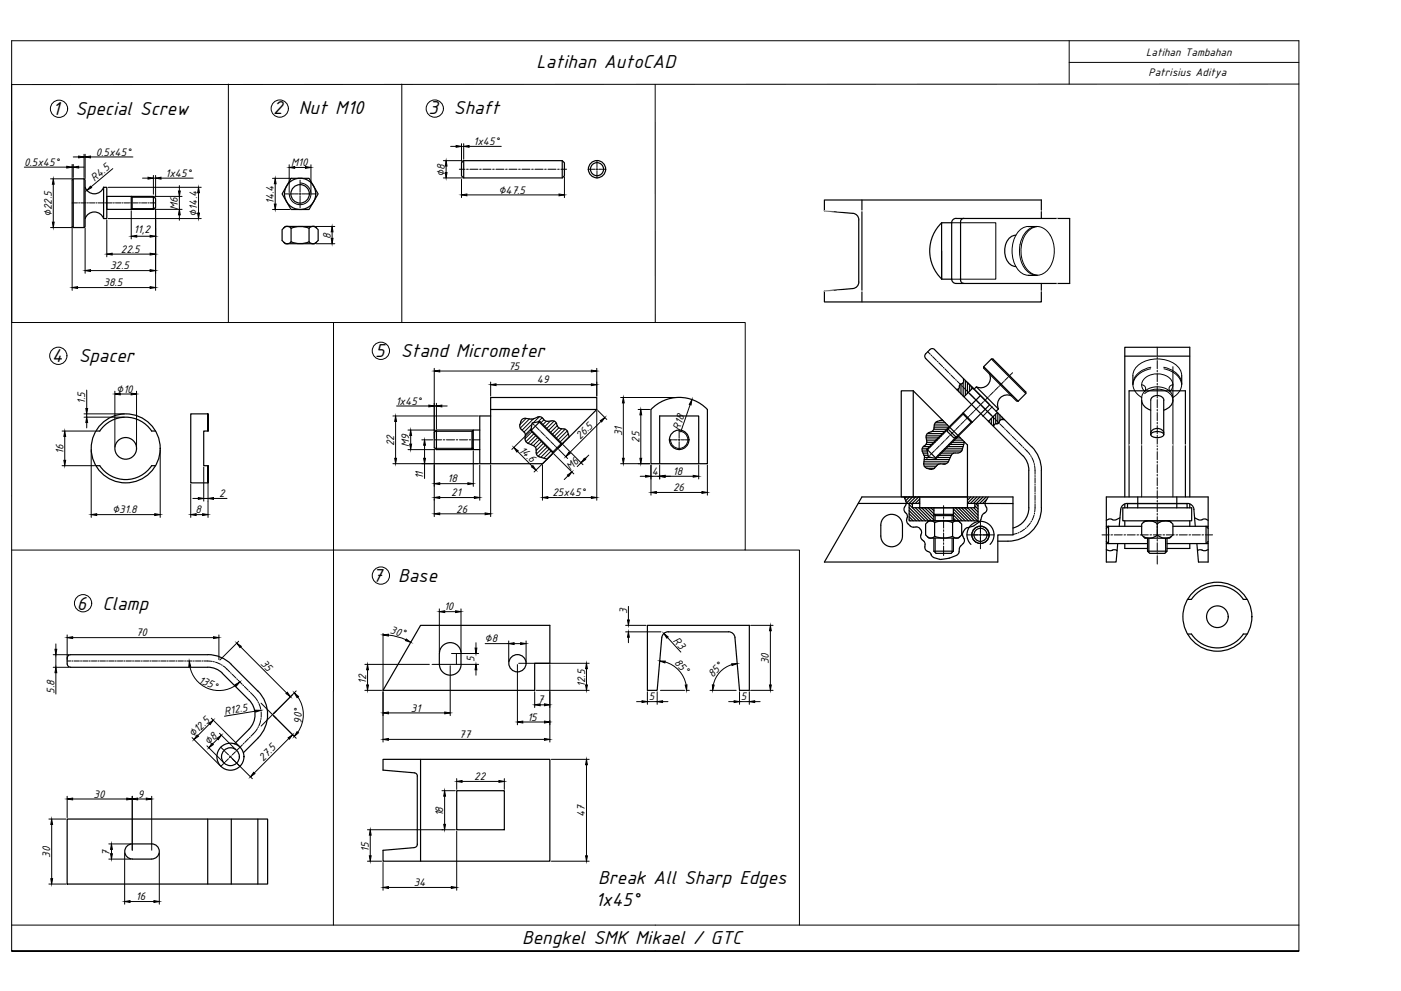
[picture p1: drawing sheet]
<svg xmlns="http://www.w3.org/2000/svg" width="594mm" height="420mm" viewBox="0 0 594 420" stroke-linecap="round" stroke-linejoin="round" font-family="sans-serif">
<!-- layer: 0 -->
<path d="M453.4 17.3v18.3M4.9 35.6l.1 101.1h272.9M96.8 35.6v101.1M170.4 35.6v101.1M277.8 35.8l.1 100.9M453.4 26.5h97.4M550.8 35.6l-545.9 .3M277.9 136.7h38.1v96.5h-174.6v-96.5v255.5M4.9 233.2h136.5M316 233.2h23v159M4.9 392.2h545.9M4.9 403.2h273h-273v-385.9h545.9v385.9h-272.9h272.9" fill="none" stroke="#000" stroke-width=".42"/>
<!-- layer: Centre -->
<g fill="none" stroke="#000" stroke-width=".42">
<path d="M127.2 76.4v1.1M127.2 77.8v.2M127.2 78.2v1.4M127.2 79.8v.3M194.8 71.8h2.4M197.9 71.8h.7M199.2 71.8h3.5M203.4 71.8h.7M204.8 71.8h3.4M208.9 71.8h.7M210.3 71.8h3.4M214.4 71.8h.7"/>
<path d="M215.8 71.8h3.4M219.9 71.8h.7M221.3 71.8h3.4M225.5 71.8h.6M226.8 71.8h3.5M231 71.8h.6M232.4 71.8h3.4M236.5 71.8h.6M237.9 71.8h2.4M249.3 71.8h1.2M250.8 71.8h.2M251.2 71.8h1.2"/>
<path d="M252.8 71.8h.7M253.1 68v1.2M253.1 69.4v.2M253.1 69.9v1.1M253.1 71.4v.7M253.1 72.5v1.2M253.1 73.9v.2M253.1 74.4v1.2M253.9 71.8h1.1M255.3 71.8h.2M255.7 71.8h1.2M30.6 86h2.3"/>
<path d="M33.3 86h.5M34.3 86h2.3M37 86h.5M38 86h2.2M40.7 86h.4M41.6 86h2.3M44.4 86h.4M45.3 86h2.3M48 86h.5M49 86h2.3M51.7 86h.5M52.6 86h2.3"/>
<path d="M55.4 86h.5M56.3 86h2.3M59.1 86h.4M60 86h2.3M62.8 86h.4M63.7 86h2.3M120.5 82.2h1.6M122.3 82.2h.3M122.8 82.2h1.4M124.4 82.2h.2M124.9 82.2h1.6M126.9 82.2h.7"/>
<path d="M127.2 80.3v1.1M127.2 81.8v.8M127.2 83v1.2M127.2 84.4v.2M127.2 84.8v1.4M127.2 86.4v.3M127.2 86.9v1.2M128 82.2h1.6M129.9 82.2h.2M130.3 82.2h1.4M131.9 82.2h.3M132.4 82.2h1.6"/>
<path d="M393.4 149.1l1.1 1.1M394.8 150.5l.3 .4M395.5 151.2l1.6 1.6M397.4 153.2l.3 .3M398 153.8l1.7 1.6M400 155.7l.3 .4M400.7 156.4l1.6 1.6M402.6 158.3l.3 .4M403.3 159l1.6 1.6M427.4 160l-1.3 1.2M427.9 159.4l-.2 .3M429.4 158l-1.2 1.2"/>
<path d="M490.7 147.2v3.6M490.7 151.5v.7M490.7 152.9v3.4M490.7 157v.7M490.7 158.4v3.4M225.7 179.3l.8 .9M405.2 161l.3 .2M405.9 161.6l1.6 1.6M407.8 163.5l.3 .4M408.5 164.2l1.6 1.6M408.7 178.7l-1.3 1.3M409.2 178.1l-.2 .3"/>
<path d="M410.4 166.2l.3 .3M410.8 176.6l-1.3 1.3M411 166.8l1.7 1.6M411.3 176.1l-.3 .2M412.9 174.5l-1.3 1.3M413 168.7l.3 .4M413.4 174l-.3 .2M413.7 169.4l1.6 1.6M414.9 172.4l-1.3 1.3M415.4 171.9l-.2 .3M415.6 171.3l.3 .4M416.2 172l1.7 1.6"/>
<path d="M417 170.3l-1.3 1.4M417.2 176l-.5 .5M417.5 175.7l-.1 .2M417.6 169.8l-.3 .3M418.2 173.9l.3 .3M418.5 174.7l-.8 .9M418.8 174.4l-.1 .2M418.9 174.6l1.6 1.6M419.1 168.3l-1.3 1.3M419.6 167.8l-.2 .2M419.8 173.4l-.8 .8M420.1 173.1l-.1 .2"/>
<path d="M420.8 172.5l-.5 .4M420.8 176.5l.3 .4M421.2 166.2l-1.3 1.3M421.5 177.2l1.6 1.6M421.7 165.7l-.2 .2M423.3 164.1l-1.3 1.3M423.4 179.2l.3 .3M423.8 163.6l-.3 .3M424 179.8l1.7 1.6M425.4 162.1l-1.4 1.2M425.9 161.5l-.3 .3M490.7 162.5v.7"/>
<path d="M490.7 163.9v3.4M490.7 168.1v.6M490.7 169.4v3.5M490.7 173.6v.6M490.7 174.9v3.5M490.7 179.1v.6M184.1 186.5h3.2M187.9 186.5h.7M189.3 186.5h3.5M193.4 186.5h.7M194.8 186.5h3.5M199 186.5h.7"/>
<path d="M200.3 186.5h3.1M226.8 180.5l.3 .2M227.3 181l1.3 1.3M228.9 182.5l.2 .3M229.4 183l1.3 1.4M231 184.6l.2 .3M231.5 185.2l1.3 1.2M233 186.7l.3 .3M233.5 187.2l1.4 1.3M235.1 188.8l.3 .3M235.6 189.3l.9 .9M283.7 186.5h1.4"/>
<path d="M285.4 186.5h.2M285.8 186.5h1.4M287.6 186.5h.8M288 182.2v1.4M288 183.8v.3M288 184.3v1.3M288 186.1v.8M288 187.3v1.4M288 188.9v.2M288 189.4v1.3M288.8 186.5h1.4M290.4 186.5h.2"/>
<path d="M290.9 186.5h1.4M394.2 193.3l-1.2 1.1M394.7 192.7l-.3 .3M396.2 191.1l-1.3 1.3M396.7 190.6l-.2 .3M398.3 189.1l-1.3 1.3M398.9 188.6l-.3 .2M400.4 187l-1.3 1.3M400.9 186.5l-.3 .2M402.4 184.9l-1.2 1.3M403 184.4l-.3 .3M404.6 182.8l-1.3 1.4"/>
<path d="M405.1 182.3l-.3 .3M406.6 180.8l-1.3 1.3M407.1 180.3l-.2 .2M426 181.7l.3 .4M426.7 182.4l1.6 1.6M428.6 184.3l.3 .4M429.2 185l1.7 1.6M431.2 186.9l.3 .3M431.9 187.6l1.6 1.6M433.8 189.5l.3 .4M434.5 190.2l2.3 2.6M437 193.2l.3 .3"/>
<path d="M437.5 194l.9 2.1M438.5 196.5l.1 .5M438.7 197.4l.2 3.7M490.7 180.5v3.4M490.7 184.6v.7M490.7 186v3.4M490.7 190.1v.7M490.7 191.5v3.4M490.7 195.6v.7M490.7 197v3.4M400.1 214.4v4M400.1 219.1v.7"/>
<path d="M438.5 218.4l-.9 2.1M438.7 217.5l-.1 .4M438.9 213.5l-.2 3.5M438.9 201.6v.5M438.9 202.5v2.3M438.9 205.3v.4M438.9 206.2v2.3M438.9 209v.4M438.9 209.9v2.3M438.9 212.6v.5M490.7 201.1v.7M490.7 202.5v3.5"/>
<path d="M490.7 206.6v.7M490.7 208v3.5M490.7 212.2v.7M490.7 213.5v3.5M490.7 217.7v.7M490.7 219v3.5M400.1 220.5v3.4M400.1 224.6v.7M400.1 226v3.4M400.1 230.1v.7M400.1 231.5v4M409.9 226.8h1.8"/>
<path d="M412 226.8h3M415.2 226.8h1.1M415.7 220.9v1.9M415.7 223v3.1M415.7 226.2v1.2M415.7 227.5v3.1M415.7 230.8v1.9M416.5 226.8h3.1M419.8 226.8h1.8M431.2 226.1l-1.7 .5M432.1 225.8l-.4 .2M434.5 224.4l-2 1.2"/>
<path d="M435.1 223.8l-.3 .3M437 221.7l-1.5 1.8M437.4 220.9l-.2 .4M467.3 226.8h3.1M471.1 226.8h.7M472.5 226.8h3.4M476.6 226.8h.7M478 226.8h3.4M482.1 226.8h.7M483.5 226.8h3.4M487.6 226.8h.7M489 226.8h3.4"/>
<path d="M490.7 223.2v.7M490.7 224.6v3.4M490.7 228.7v.7M490.7 230.1v3.4M490.7 234.2v.7M490.7 235.6v3.5M493.1 226.8h.7M494.5 226.8h3.5M498.7 226.8h.6M500 226.8h3.5M504.2 226.8h.7M505.5 226.8h3.5"/>
<path d="M509.7 226.8h.7M511.1 226.8h3.1M28.5 280.2h1.5M30.5 280.2h.4M31.4 280.2h2.3M34.1 280.2h.5M35.1 280.2h2.3M37.8 280.2h.5M38.8 280.2h2.2M41.5 280.2h.5M42.4 280.2h2.3M45.2 280.2h.4"/>
<path d="M46.1 280.2h2.3M48.8 280.2h.5M49.8 280.2h2.3M52.5 280.2h.5M53.5 280.2h2.2M56.2 280.2h.5M57.1 280.2h2.3M59.9 280.2h.5M60.8 280.2h2.3M63.6 280.2h.4M64.5 280.2h2.3M67.3 280.2h.4"/>
<path d="M68.1 280.2h2.4M70.9 280.2h.5M71.8 280.2h2.3M74.6 280.2h.4M75.5 280.2h2.3M78.3 280.2h.4M79.2 280.2h2.3M81.9 280.2h.5M82.9 280.2h2.3M85.6 280.2h.5M86.5 280.2l3.5 .2M90.5 280.5l.4 .1"/>
<path d="M91.4 280.8l2.1 .8M93.9 281.9l.4 .2M94.6 282.4l2.8 2.5M97.7 285.2l.4 .3M98.4 285.8l1.6 1.6M100.4 287.8l.3 .3M101 288.4l1.6 1.7M102.9 290.4l.4 .3M103.6 291l1.6 1.7M105.6 293l.3 .3M106.2 293.6l3 3.5M109.4 297.5l.2 .4"/>
<path d="M109.8 298.3l.7 2.2M93.5 316.7l1.4 1.3M95.1 318.3l.2 .2M95.6 318.8l1.3 1.2M99.8 318.8l-1.3 1.2M100.3 318.3l-.2 .2M101.8 316.7l-1.3 1.3M102.8 315.8l-1 1M103.4 315.1l-.2 .3M105.4 313.1l-1.6 1.7M106.1 312.5l-.4 .3M109.2 308.9l-2.8 3.3"/>
<path d="M109.6 308.1l-.2 .4M110.5 305.5l-.7 2.2M110.6 300.9l.1 .5M110.7 304.6l-.1 .5M110.7 301.8v2.3M94.9 323.7l-1.4 1.3M95.3 323.2l-.2 .3M96.9 321.7l-1.3 1.3M97.3 320.5l.8 .8M98.1 320.5l-.8 .8M98.5 321.7l1.3 1.3M100.1 323.2l.2 .3"/>
<path d="M100.5 323.7l1.3 1.3"/>
</g>
<!-- layer: Contour -->
<g fill="none" stroke="#000" stroke-width=".51">
<path d="M31.1 75.8h4.5l.5 .5v19.7l-.5 .5h-4.5l-.5-.5v-19.7zM31.1 75.8v20.7M35.6 75.8v20.7M36.1 79.4a4.1 4.1 0 0 0 3.9 2.8 4.1 4.1 0 0 0 3.9-2.8M43.9 79.4h1.4v13.3h-1.4zM123.4 75.6h7.6l3.9 6.6-3.9 6.6h-7.6l-3.8-6.6zM195.7 69l.9-.9h41.8l.9 .9v5.5l-.9 .9h-41.8l-.9-.9zM196.6 68.1v7.3M238.4 68.1v7.3M36.1 92.6a4.1 4.1 0 0 1 3.9-2.7 4.1 4.1 0 0 1 3.9 2.7M45.3 83.3h19.8l.9 .9v3.7l-.9 .9h-19.8zM55.7 83.3l.3 .4v4.7l-.3 .4z"/>
<path d="M65.1 83.3v5.5M119.6 97.4l1.4-1.4h12.5l1.4 1.4v4.6l-1.4 1.3h-12.5l-1.4-1.3zM121.7 95.9l-1.4 .7M121.9 96l1.5 .7M123.4 96.8v5.8l-1.5 .7M123.4 96.8a9.8 9.8 0 0 1 7.7 0M131 96.8l.1 5.8 1.6 .7M132.7 96l-1.6 .7M132.8 95.9l1.4 .7M365.5 84.8v43.2M399.3 94.4h4.2v24h-4.2zM399.3 94.4a16.5 16.5 0 0 0 0 23.9"/>
<path d="M405.4 92.6h48.2v27.6h-48.2l-1.3-.6-.6-1.3M405.4 92.6l-1.3 .5-.6 1.3M407.3 94v24.8M408.7 92.6l-.8 .2-.6 1.2M430.8 99.7a5.9 5.9 0 0 0-4.8 6.7 5.9 5.9 0 0 0 4.8 6.6M436.1 96.1h3.6M441.6 92.6v-7.8h-92v4.6l12 1 1.2 .4 1.1 1.2 .3 27.6-.6 1.6-1.4 1-12.6 1.2v4.6h92v-7.8M120.3 102.7l1.4 .7M123.4 102.5a9.8 9.8 0 0 0 7.7 0M134.2 102.7l-1.4 .7M399.3 106.4v12M407.3 118.8l.3 .8 1.1 .5"/>
<path d="M436.1 116.8h3.6M392.5 152l41.2 41.1a8.8 8.8 0 0 1 2.6 6.3l-.1 15.9a8.7 8.7 0 0 1-6.6 8.6M392.5 152l-.4-.8 .2-.8 2-2.2 .8-.4 1.2 .4 41.1 41.2M417.1 155.4l3.3-3.2h.6l14 14v.6l-3.3 3.3M417.1 155.4l14.6 14.7h-.6l-14-14zM419.6 158.5a4.1 4.1 0 0 1-.8 4.7 4.1 4.1 0 0 1-4.7 .8M420.4 152.2l14.6 14.6M477 151h27.5M480.4 159.3v3.6M501.1 159.3v3.6M88.2 175.5v7.3v-7.3h-7.3v29.2h7.3v-7.3v7.3M208.1 173.6v-5.1h45v5.1"/>
<path d="M208.1 173.6v23M208.1 173.6h45M220.9 178.7l-.5 1.8 .6 1.5M229 178.7l9.4 9.5M232.3 178.6l-1.1-.2-1.7-1.6a3.4 3.4 0 0 0-3.3 .7l-.9 .2-2.9-.4-1.1 .6-.4 .8M234 178.4l-1.7 .2M234 178.4l1.5 .4 .8 1.7M253.1 173.6l-23 23h-26.7v-20.2h4.7M276 173.6v23h24v-23M276.1 173.6a16.5 16.5 0 0 1 23.8 0M382.2 165.7h5.1v45h-5.1zM387.3 165.7l22.9 22.9v26.7"/>
<path d="M396.6 179.2h4.2M397.4 178.7l-.7 .4-.5 1.1M398.5 178.4h1.4M399.6 178l-2.2 .7M406.6 164.8v1.3M406.8 163.7l-.2 1-.9 .5M407.5 162.8v4.2M408.4 162.3v5.6M408.4 175l3.9 4h-.5l-3.4-3.4zM408.5 160.5l-.1 1.7-1.3 .8-.3 .7M409.3 161.3v6.3M410.2 162.2v4.6"/>
<path d="M410.6 166.4l10.4 10.3M411.2 163.2v2.6M412.1 164v.9M412.5 164.5l-3.7 3.7M413 165l1-1 9.4 9.4-1 1M415.7 167.7l-13.9 14 3.9 3.9 14-14M419.4 178.4v.5M420.4 177.4v2.5M421.3 176.5v4.3M422.2 175.6v4.1M422.9 174.9l-3.8 3.7M423.1 175.1v4.5"/>
<path d="M423.6 179.1l-.6 .5-1.2 .2-.4 .6M423.9 178.4l-.3 .7M424 176v2.2M425 176.9v1M425.9 177.8v.1M425.9 177.9h-1.4l-.6 .6M428.9 167.8a4.1 4.1 0 0 0-4.7 .8 4.1 4.1 0 0 0-.8 4.8M484.1 169.7a4.9 4.9 0 0 0 3.9 4.2M488 169.7a2.94 2.94 0 0 1 2.7-2 2.94 2.94 0 0 1 2.8 2M493.5 169.7v14.6M497.4 169.7a4.9 4.9 0 0 1-3.9 4.2M40.7 197.4h1.6"/>
<path d="M42.3 197.4a13.2 13.2 0 0 0 22 0M64.3 197.4h1.6M64.3 182.8h1.6M64.3 182.7a13.2 13.2 0 0 0-22 0l-1.6 .1M88.2 182.8h-1.8v14.6h1.8M185.1 182.3v8.3M200.1 182.9l.6-.6v8.3l-.6-.5zM203.4 182.3h-18.3l-1 1v6.4l1 .9h18.3M221 182l1.2 1.1M222.2 183.1l.6 1.4M222.7 184.6v1.9l.4 .8 .7 .5M223.7 187.9l2.9 1.3 .8 1.5"/>
<path d="M225.1 182.6l.6-3.3 3.3-.6-3.9 3.9 9.4 9.5M227.4 190.7v1.7l.5 .8 4.1 1.5M236.3 180.5l.8 1 2 .4M239.1 181.8l1.2 .6 .4 .7M240.7 183.1l.7 2.2M279.7 196.6v-20.2h16.6v20.2M391 190.3h2.7M391.1 191.2h2.1M391.4 192.1h1.9M391.5 189.4h3.2M391.7 196.7h6.6M391.8 189.1l-.7 .8a3.3 3.3 0 0 0 .8 3.3l-.1 4.2 .8 .9 1.8 .7"/>
<path d="M391.8 195.8h10.3M391.8 193h1.7M391.9 194.9h10.6M391.9 197.7h5.1M392 194h2.8M392.6 188.4h2.9M392.7 185.4a3.4 3.4 0 0 1 .1 2.9l-1.1 .9M392.8 184.8h6.4M392.8 185.7h5.5M392.9 186.6h4.5M393 187.5h3.5M393.1 198.5h3.1"/>
<path d="M393.2 183.9h7M394.8 183.1l-1.7 .8-.4 1.5M395.2 182.9h5.9M395.9 182h5.9M396.1 181.1h6.3l-9.3 9.4M396.2 180.3l-.4 2-1 .8M396.2 180.2h5.6M396.3 198.4l-1 .6-.8-.1M396.8 194h6.1M397.4 197.2l-1.1 1.3M397.7 193h5.6M398.6 192.1h5.9"/>
<path d="M399.6 191.2h8.2M399.8 196.7h1.1M400.5 190.3h7.6M401.4 189.4h7M401.8 181.7v1.3l2.6 2.6 2.9 .1M402.2 195.6l-.5 .7a3.8 3.8 0 0 1-3.2 .4l-1.1 .5M402.3 188.4h6.4M403.3 187.5h5.6M403.3 193.2l-1.1 2.5M404.1 186.6h4.1M405 192.1h1.2M405 192l-.8 .2-.9 .9"/>
<path d="M406.4 184.9l-9.5 9.5-3.8-3.9 .5 3.3 3.3 .6M409 187.4l-1.2 3.7-.7 .7-.9 .2M421.4 180.4l-.1 .4M437.5 189.4a14.2 14.2 0 0 1 4.1 10M441.6 199.4v15.9M488 183.6a2.94 2.94 0 0 1 2.7-1.9 2.94 2.94 0 0 1 2.8 1.9M488.3 183.6a3.9 3.9 0 0 1 5.2 .7 3.6 3.6 0 0 1-5.5 0zM363.9 213.4h26.1M365.5 210.7h64v16.1h-6.4v11.5h-73.5zM383.4 210.7l.9 2.3-.3 1.2M384 214.2a2.39 2.39 0 0 0 .5 3.8l.3 .7a3.1 3.1 0 0 0 .2 3.3M384.3 210.7l-.6 .7"/>
<path d="M385.5 213.9l6.9 6.9M385.5 219.1l1.7 1.7M385.5 217.8l3 3M385.5 216.5l4.3 4.3M385.5 215.2l5.6 5.6M385.6 210.7l-1.6 1.6M386.4 213.4l.5 .6M386.9 213.4v1.9h26.5v-1.9M387 210.7l-2.7 2.7M388.2 215.3l5.5 5.5M388.3 210.7l-2.8 2.7v7.4h29.2v-7.4M389.5 210.7l-2.7 2.7"/>
<path d="M389.5 215.3l5.5 5.5M390 211.5l-1.9 1.9M390 212.9l-.6 .5M390 210.7v4.6h20.2M390.8 215.3l5.2 5.2M392.1 215.3l3.9 3.9M393.4 215.3l2.6 2.6M394.7 215.3l1.3 1.3M396 218.1h8.3l-.6 .5h-7.1zM396 215.3v5.5M404.3 219.7l1.1 1.1M404.3 218.4l2.4 2.4"/>
<path d="M404.3 217l3.7 3.8M404.3 215.8l5 5M404.3 215.3v5.5M405.1 215.3l5.5 5.5M406.4 215.3l5.5 5.5M407.7 215.3l5.5 5.5M409 215.3l5.5 5.5M410.3 215.3l4.4 4.5M410.3 210.7l-.1 .1M411.6 215.3l3.1 3.1M411.6 210.7l-1.4 1.4M412.9 215.3l1.8 1.8"/>
<path d="M412.9 210.7l-2.7 2.7 19.3 .1M413.4 214.5l1.3 1.3M413.7 213.4l1 1.1M414.3 210.7l-2.8 2.7M415.5 210.7l-2.7 2.7M416.3 218.8l-.4 1.5M416.8 210.7l-2.7 2.7M417.5 217.5l-1.1 1.3M417.9 212.6l-.2 1.1 .5 1.4M418.2 210.7l-2.8 2.7M418.3 215l.1 1.4-.9 1.1M418.4 211.8l-1.7 1.6"/>
<path d="M419 210.7l-1.1 1.9M441.6 215.3a14.2 14.2 0 0 1-14.2 14.1h-4.3M474.9 219.5l-1.8 .9-1.4-.1M476.1 215.3h2v-1.8h25.3v1.8h1.9v5.5h-29.2zM477 210.7v-63.5h27.5v63.5M477 213.7v1.6M478 213.5h25.5M478 213.4l-1.7 .6-1 1.4-.7 7.7M478.1 215.3h25.3M478.8 210.7v-45h23.9v45M482.5 210.7v4.6M499 210.7v4.6"/>
<path d="M503.5 213.4l1.7 .6 1 1.4 .6 7.7M504.5 213.7v1.6M506.5 219.5l1.9 .9 1.3-.1M373.5 227.2a4.6 4.6 0 0 0 4.6 4.6 4.6 4.6 0 0 0 4.6-4.6M373.5 222.7a4.6 4.6 0 0 1 4.6-4.6 4.6 4.6 0 0 1 4.6 4.6M373.5 222.7v4.5M382.7 222.7v4.5M385 222l1.7 1.4h1.7M385.5 220.4l.4 .4M388.5 223.4l.7 .1 .9 .6M390 224.2l.7 1v1M390.7 226.3l-.2 1.8 1.1 1.3"/>
<path d="M391.6 229.3l.6 .9 .1 2.6 1.1 1M392.5 222.2l1.4-1.4h12.5l1.4 1.4v4.6l-1.4 1.3h-12.5l-1.4-1.3zM393.2 227.5l1.4 .7M393.3 233.8l1 .5 .6 .9M394.6 220.7l-1.4 .7M394.7 220.8l1.6 .8a9.8 9.8 0 0 1 7.7 0l1.5-.8M394.7 228.1l1.6-.7a9.8 9.8 0 0 0 7.7 0l1.5 .7M394.8 235.2h.1M394.9 235.2l1 1.1M395.9 236.4l3.3 .8M396 233.7l.9 .9h6.4l1-.9M396 228.1v5.6"/>
<path d="M396 233.7h8.3M396.3 221.6v5.8M403.9 221.6v5.8M404.3 228.1v5.6M405.5 235.5a17.2 17.2 0 0 1-6.4 1.7M405.7 220.7l1.4 .7M406.7 233.9l-.2 .8-.9 .8M406.8 232.6l-.1 1.4M407.1 227.5l-1.4 .7M408.3 227.4a2.78 2.78 0 0 1-1.2 4.3l-.3 .9M408.4 225.5l-.3 1.1 .2 .8M409.1 224.5l-.7 1.1"/>
<path d="M410.2 223.7l-1.1 .8M411.7 230.8a5.7 5.7 0 0 1 0-8.1 5.7 5.7 0 0 1 8.1 0 5.7 5.7 0 0 1 0 8.1M415.9 220.3l-.7 1-2.4 1.7-2.6 .7M469.1 223.1h15M469.1 224l1-.9v7.4l-1-1M469.1 230.5h17.5M469.1 233l.9 .4M471.5 233.4l1.3-.3 .9 .4M471.5 233.3h-1.5M471.7 220.3l-1-.3-1.6 .6M473.9 230.5l-.6 7.8h-4.2v-27.6h43.2v27.6h-4.1l-.7-7.8M477 220.8v2.3"/>
<path d="M477 230.5v2h9.6M484.1 222.2l1.4-1.4h10.5l1.4 1.4v4.6l-1.4 1.4h-10.5l-1.4-1.4zM484.8 221.5a4.9 4.9 0 0 1 6 .7M486.6 233.7h8.3M486.6 228.2v5.5M487.2 228.2v6M490.8 226.8a4.9 4.9 0 0 1-6 .7M494.2 228.2l.1 6M494.9 228.2v5.5l-1 .9h-6.4l-.9-.9M494.9 230.5h17.4M496.7 221.5a4.9 4.9 0 0 0-6 .7v4.6a5 5 0 0 0 6 .7M497.4 223.1h14.9"/>
<path d="M504.5 220.8v2.3M504.5 230.5v2h-9.6M508 233.3l1-.3 1 .4M509.7 220.3l1-.3 1.6 .6M510 233.3h1.5M512.3 224l-.9-.9v7.4l.9-1M512.3 233l-.8 .4M503.6 254.1h1.6a13.2 13.2 0 0 1 22 0h1.7M28.5 279v2.5M28.5 279l.6-1.2 .8-.2h58.2a13.9 13.9 0 0 1 10 4.1M178.3 265.1h54.9v16.1h-6.5v11.5h-64.3zM186.3 277.1v4.6"/>
<path d="M186.3 277.1a4.6 4.6 0 0 1 4.6-4.6 4.6 4.6 0 0 1 4.6 4.6M195.5 277.1v4.6a4.6 4.6 0 0 1-4.6 4.6 4.6 4.6 0 0 1-4.6-4.6M280.6 270.4l-1.9 22.3h-4.2v-27.6h43.2v27.6h-4.1l-2-22.3M280.6 270.4l.7-1.6 .9-.7 1.2-.3 26.1 .1 1.5 .9 .7 1.6M503.6 268.8h1.6a13.2 13.2 0 0 0 22 0h1.7M28.5 281.5l.6 1.1 .8 .3M29.9 282.9h58.2M88.1 282.9a8.8 8.8 0 0 1 6.2 2.6l11.3 11.3a8.8 8.8 0 0 1 0 12.4l-6.2 6.2M98.1 281.7l11.2 11.3M109.3 292.9a14.2 14.2 0 0 1 0 20.1M109.3 313l-6.1 6.2M162.4 321.9h70.8v43.2h-70.8v-4.6l13.3-1.2 .8-.3 .4-.6 .1-29.4-.5-1-.8-.3-13.3-1.2z"/>
<path d="M178.3 321.9v43.2M193.7 335.2h20.2v16.6h-20.2zM28.5 347.3h85v27.5h-85zM88.1 347.3v27.5M98.1 347.3v27.5M109.3 347.3v27.5M56.1 364.2h8.2M56.1 364.2a3.2 3.2 0 0 1-3.2-3.2 3.2 3.2 0 0 1 3.2-3.2h8.2a3.2 3.2 0 0 1 3.2 3.2 3.2 3.2 0 0 1-3.1 3.2"/>
<circle cx="253.2" cy="71.7" r="3.7"/>
<circle cx="253.2" cy="71.7" r="2.77"/>
<circle cx="127.3" cy="82.2" r="6.6"/>
<circle cx="127.3" cy="82.2" r="3.9"/>
<circle cx="53.3" cy="190.1" r="14.6"/>
<circle cx="53.3" cy="190.1" r="4.6"/>
<circle cx="288" cy="186.5" r="4.1"/>
<circle cx="415.8" cy="226.8" r="3.7"/>
<circle cx="415.8" cy="226.8" r="2.77"/>
<circle cx="516.2" cy="261.5" r="14.6"/>
<circle cx="516.2" cy="261.5" r="4.6"/>
<circle cx="219.4" cy="281.2" r="3.7"/>
<circle cx="97.7" cy="320.8" r="5.7"/>
<circle cx="97.7" cy="320.8" r="3.8"/>
</g>
<!-- layer: Dia. Mayor -->
<g fill="none" stroke="#000" stroke-width=".42">
<path d="M127.3 77.6a4.6 4.6 0 0 1 4.6 4.6 4.6 4.6 0 0 1-4.6 4.6 4.6 4.6 0 0 1-4.6-4.6M56 88.4h9.4M56 83.7h9.4M403.5 94.4h18.8v24h-18.8M435.2 98.1a6 6 0 0 1 10.2 1.6 12.6 12.6 0 0 1-2.9 16.2 6.5 6.5 0 0 1-9.2-4.3 13.3 13.3 0 0 1 1.9-13.5zM436.1 96a8.1 8.1 0 0 0-6.7 7.6 11.6 11.6 0 0 0 4.8 12.7l1.9 .4M440 96a9.1 9.1 0 0 0-7 9.5 10.3 10.3 0 0 0 6.1 11.1l.9 .1M480.4 159.2a8.1 8.1 0 0 1 7.6-6.8 11.5 11.5 0 0 1 12.7 5l.4 1.8M487.9 156.4a8.5 8.5 0 0 0-7.5 6.7M488 155.7a8 8 0 0 0-7.5 8l.4 1.5 1 1.5 2.2 1.8v42.2M493.5 155.7a8 8 0 0 1 7.5 8l-.5 1.5-.9 1.5-2.2 1.8M493.6 156.4a8.5 8.5 0 0 1 7.5 6.7"/>
<path d="M497.4 155.4v55.3M223.1 177.4l-2.6 2.6M224.5 177.6l-3.9 3.9M225.6 179.8l-3.4 3.4M226.2 177.6l-4.8 4.8M228.5 178.8l9.4 9.4M228.7 176.7l-2.6 2.5M229.9 177.1l-1.8 1.8M230.6 178l-1.2 1.2M231.6 178.6l-1.4 1.4M233.4 178.5l-2.4 2.3M235 178.5l-3.2 3.2"/>
<path d="M235.8 179.3l-3.2 3.2M408.4 175.6l-6.6 6.6M411.8 179l-6.6 6.6M484.1 168.7a5.9 5.9 0 0 1 6.6-4.7 5.9 5.9 0 0 1 6.7 4.7M484.1 163.2a1.68 1.68 0 0 1 1.6 .9 1.68 1.68 0 0 1-.3 1.8 3.9 3.9 0 0 1 1.7-6.6 7.9 7.9 0 0 1 9.9 2.3 3.6 3.6 0 0 1-.9 4.3 1.7 1.7 0 0 1-.2-1.8 1.7 1.7 0 0 1 1.5-.9M485.4 166.9a7.9 7.9 0 0 1 11.7 1.4l.3 1.4M488 169.7v14.6M184.5 190.1h15.6M184.5 182.9h15.6M225.2 182.2l9.3 9.4 3.4-3.4M225.2 181.8l-2.5 2.5M225.5 183.1l-2.8 2.9"/>
<path d="M226.3 183.9l-3.3 3.4M227.1 184.7l-3.2 3.3M228 185.5l-3 3M228.8 186.4l-2.6 2.5M229.6 187.2l-2.5 2.5M230.4 188l-3 3.1M231.2 188.8l-3.8 3.7M232 189.6l-3.8 3.9M232.8 190.4l-3.5 3.5M233.7 191.2l-3.1 3.1M234.5 192l-2.6 2.6M234.5 191.6v.6"/>
<path d="M236.3 180.5l-2.8 2.8M237 181.4l-2.7 2.7M237.9 188.2h.6M238.2 181.8l-3.1 3.1M239.6 182l-3.7 3.7M240.5 182.7l-3.8 3.8M241 183.9l-3.4 3.4M241.4 185.1l-3 3M288 182.8a3.7 3.7 0 0 1 3.7 3.7 3.7 3.7 0 0 1-3.7 3.6 3.7 3.7 0 0 1-3.7-3.6M402.4 180.9v.1M402.4 181.5l-9.3 9.4M405.8 184.9l-9.3 9.4"/>
<path d="M406.4 184.9h.1M396.6 218.6v2.2M403.7 218.6v2.2M396.6 228.1v6.1M403.7 228.1v6.1"/>
</g>
<!-- layer: Dimension -->
<g fill="none" stroke="#000" stroke-width=".42">
<path d="M10.3 70.9h18M21.4 75.8h9.1M22.6 78.1v16.1M30.6 69.7v6M30.6 70.9h.5M31.1 66.5h2.2M31.1 69.7v5.5M33.3 70.9h2.3M35.6 65.4v9.8M35.6 66.5h.5M36.1 65.4v10.3M38.4 66.5h18"/>
<path d="M45.9 79.4h39.4M47.8 71.5l-9.2 7.7M60.4 75.5h2.4M65.1 74.4v7.9M66 74.4v9.2M68.3 75.5h13.6M76.1 78.7v2.3M115.6 75.6h7.2M116.7 77.9v8.6M122.6 69.9v11.7M125 71h4.5M131.9 69.9v11.7"/>
<path d="M188 68.1h8M188 75.4h8M189.2 70.4v2.8M191.1 62.1h2.3M195.7 60.9v7.6M195.7 76v7.8M196.6 60.9v6.6M198.9 62.1h13.6M239.3 75.1v8.7M21.4 96.5h9.1M30.6 96.6v26.5M36.1 96.6v19.3"/>
<path d="M45.3 93.2v15.7M45.9 92.7h39.4M55.7 89.4v11.9M65.6 83.3h11.6M65.6 88.8h11.6M66 88.4v34.7M76.1 83.3v5.5M76.1 91.1v2.3M84.2 81.7v8.6M115.6 88.8h7.2M134.1 96h7.9M140.8 98.3v2.7"/>
<path d="M198 82.6h39.1M38.4 114.7h25.3M47.6 107.7h16.1M58 100.2h5.7M134.1 103.3h7.9M32.9 121.9h30.8M184.1 156.2v29.7M186.5 157.3h64.3M253.1 156.2v11.7M35.6 176.9h17.1M35.6 175.5h17.1M36.8 165.4v7.8"/>
<path d="M36.8 175.5v1.4M36.8 179.2v2.2M48.7 165.9v23.6M51 167h4.6M57.9 165.9v23.6M166.6 176.4h36.3M167.8 178.7v15.6M168.2 172.1h13.6M184.1 172.1h1M185.1 171v10.8M187.4 172.1h2.2M208.1 162v5.9"/>
<path d="M210.3 163.1h40.5M253.1 174.2v37.9M253.5 174l3.8 3.8M254.8 178.6l-13.3 13.3M263.2 168.5h24.2M264.3 170.8v23.5M270.6 173.6h4.9M271.7 175.9v18.4M292.6 171.6l-3.9 11.5M26.3 182.8h13.8M26.3 197.4h13.8M27.5 185v10.2"/>
<path d="M38.7 190.7v28.7M67.9 190.7v28.7M86.4 198v14.5M88.2 198v14.5M166.6 196.6h36.3M173 190.6h11.5M173 182.3h11.5M174.1 184.7v3.6M178.8 186.5h4.8M180 188.8v5.5M180 196.6v6.3M184.1 190.3v28.7"/>
<path d="M200.7 191.2v15M203.4 197.1v15M208.1 197.1v21.9M219.5 191.4l6.2 6.3M224.6 183l-7.6 7.5M230 197.1v15M234.1 192.6l-7.6 7.5M234.9 192.5l8.4 8.4M236.9 190.6l3.8 3.8M238.8 188.6l8.4 8.4M248.7 193.9l-3.9 3.9M249.7 193l-1.7 1.6"/>
<path d="M263.2 196.6h12.3M276 197.1v12.8M279.7 197.1v6M296.3 197.1v6M300 197.1v12.8M41 218.2h24.6M80.9 205.3v14.1M81.8 211.3h2.3M83.2 218.2h2.7M86.4 211.3h1.8M88.2 212.6v6.8M90.5 211.3h5.8"/>
<path d="M186.5 210.9h14.7M186.5 205.1h11.9M186.5 217.8h19.2M232.3 210.9h18.5M240.9 201.7l-1.6 1.6M271.5 201.9h2.3M276 201.9h3.7M278.3 208.8h19.3M282 201.9h11.9M186.3 258.1v18.4M188.6 259.3h4.6M195.5 258.1v18.4"/>
<path d="M266.5 257.1v5.7M22.5 277.6h6.8M23.7 273v2.3M23.7 277.6v5.3M28.5 269.2v10.5M30.8 270.3h59.7M92.8 269.2v10.5M101.2 271.9l-8 7.9M102.1 274.3l19.4 19.5M162.4 268.6v24.1M164.7 269.3l3.4 .5 4.1 1.5M191.5 277.1h11.5"/>
<path d="M193.5 277.1v4.6M201.8 272.5v2.3M205.7 272.9h10M215.7 271.7v8.9M218 272.9h2.8M223.1 271.7v8.9M265.3 265.1h8.7M265.3 267.9h15M266.5 270.2v2.3M283.1 270.3l5.6 6.2M318.3 265.1h9.5M326.7 267.4v23"/>
<path d="M22.5 282.9h6.8M23.7 285.2v9.1M80.5 282.5a12.6 12.6 0 0 0 19.5 8.1M110.7 298.1l14.9 14.9M124 294.6l-8 8M125.6 292.9l-14.9 14.9M126.3 295.5a13.1 13.1 0 0 1 0 14.9M154.7 292.7h7.1M154.7 281.7h27.4M155.9 284v6.4M162.4 293.3v21.3M183.2 281.7h19.8"/>
<path d="M190.9 282.2v21.2M201.8 284v2.3M219.4 281.8v25.5M219.9 281.2h29.9M226.7 293.3v6.7M227.3 292.7h22.5M229.1 298.8h1.8M233.2 281.8v32.8M248.7 283.5v6.9M269.9 297.5h2.3M274.5 297.5h4.2M274.5 293.3v5.3"/>
<path d="M278.7 293.3v5.3M280.1 292.7h10.3M281 297.5h2.2M282 280.7a12.5 12.5 0 0 1 8.9 9.7M290.9 292.7h1.4M301.1 292.7h11.1M309 297.5h2.3M310.4 281.8a11.4 11.4 0 0 0-7.9 8.6M313.6 293.3v5.3M313.6 297.5h4.1M317.7 293.3v5.3M318.3 292.7h9.5"/>
<path d="M320 297.5h2.3M81.4 312.7l11.8 11.8M87.7 316.2l6.9 6.9M88.8 307l-5 4.9M89.6 304.5l11.8 11.8M92.2 313.4l-2 2M93.1 310.9l6.8 6.9M108.4 301.5l-13.2 2.2M122.5 313.1l-14.7 14.6M164.7 313.5h66.2M164.7 302.3h23.9M221.7 306.1h9.2"/>
<path d="M28.5 337.6v9.1M30.8 338.8h22.9M56.1 337.6v22.9M58.4 338.8h3.6M64.3 337.6v22.9M98.1 321.3l8.9 8.9M187.4 335.2h5.7M188.5 337.6v11.9M193.7 330.1v4.6M195.9 331.3h15.7M213.9 330.1v4.6M233.8 321.9h16"/>
<path d="M248.7 324.2v38.6M20.7 347.3h7.2M21.9 349.5v23M46.1 357.8h9.4M155.8 351.8h37.3M157 354.1v8.7M193.7 352.4v25M20.7 374.8h7.2M46.1 364.2h9.4M47.3 360.1v1.9M52.9 361.6v21.8M67.5 361.6v21.8"/>
<path d="M155.8 365.1h6M162.4 365.7v11.7M164.7 376.3h26.7M233.8 365.1h16M55.1 382.2h10.2"/>
</g>
<g fill="#000" stroke="#000" stroke-width=".42">
<path d="M22.6 75.8l.4 2.3h-.8zM28.3 70.5l2.3 .4-2.3 .3zM33.3 66.2l2.3 .3-2.3 .4zM31.1 70.9l2.2-.4v.7zM38.3 79l.5 .5-1.9 1.2zM36.1 66.5l2.3-.3v.7zM62.8 75.1l2.3 .4-2.3 .4zM66 75.5l2.3-.4v.8zM116.7 75.6l.4 2.3h-.8zM122.6 71l2.4-.4v.8zM129.5 70.6l2.4 .4-2.4 .4zM189.2 68.1l.4 2.3h-.8z"/>
<path d="M188.8 73.2h.8l-.4 2.2zM193.4 61.7l2.3 .4-2.3 .3zM196.6 62.1l2.3-.4v.7zM22.2 94.2h.8l-.4 2.3zM55.7 100.2l2.3-.4v.7zM63.7 99.8l2.3 .4-2.3 .3zM75.7 81h.7l-.3 2.3zM76.1 88.8l.3 2.3h-.7zM84.2 79.4l.4 2.3h-.8zM83.8 90.3h.8l-.4 2.4zM116.3 86.5h.8l-.4 2.3zM140.8 96l.4 2.3h-.8z"/>
<path d="M195.7 82.6l2.3-.3v.7zM237.1 82.3l2.2 .3-2.2 .4zM36.1 114.7l2.3-.4v.8zM45.3 107.7l2.3-.3v.7zM63.7 114.3l2.3 .4-2.3 .4zM63.7 107.4l2.3 .3-2.3 .4zM140.4 101h.8l-.4 2.3zM30.6 121.9l2.3-.4v.8zM63.7 121.5l2.3 .4-2.3 .4zM184.1 157.3l2.4-.4v.8zM250.8 156.9l2.3 .4-2.3 .4zM36.8 176.9l.4 2.3h-.8z"/>
<path d="M36.4 173.2h.8l-.4 2.3zM48.7 167l2.3-.3v.7zM55.6 166.7l2.3 .3-2.3 .4zM167.8 176.4l.3 2.3h-.7zM181.8 171.7l2.3 .4-2.3 .4zM185.1 172.1l2.3-.4v.8zM208.1 163.1l2.2-.4v.8zM250.8 162.7l2.3 .4-2.3 .4zM254.6 178.4l1.9-1.4-1.4 1.9zM264.3 168.5l.4 2.3h-.8zM271.7 173.6l.4 2.3h-.8zM293.4 169.4l-.4 2.3-.7-.2z"/>
<path d="M27.5 182.8l.3 2.2h-.7zM27.1 195.2h.7l-.3 2.2zM167.4 194.3h.7l-.3 2.3zM173.8 188.3h.7l-.4 2.3zM174.1 182.3l.4 2.4h-.7zM180 186.5l.4 2.3h-.8zM179.6 194.3h.8l-.4 2.3zM217.9 189.7l1.8 1.4-.5 .5zM225.4 198l.6-.6 1.3 1.9zM241.2 191.7l.6 .5-1.9 1.4zM247.8 194.3l.5 .5-1.9 1.4zM263.9 194.3h.8l-.4 2.3z"/>
<path d="M271.3 194.3h.8l-.4 2.3zM38.7 218.2l2.3-.4v.8zM65.6 217.8l2.3 .4-2.3 .4zM80.9 218.2l2.3-.4v.8zM84.1 210.9l2.3 .4-2.3 .4zM85.9 217.8l2.3 .4-2.3 .4zM88.2 211.3l2.3-.4v.8zM184.1 210.9l2.4-.3v.7zM184.1 205.1l2.4-.4v.7zM184.1 217.8l2.4-.3v.7zM198.4 204.7l2.3 .4-2.3 .3zM201.2 210.6l2.2 .3-2.2 .4z"/>
<path d="M205.7 217.5l2.4 .3-2.4 .4zM230 210.9l2.3-.3v.7zM240.6 201.4l1.9-1.3-1.3 1.9zM250.8 210.6l2.3 .3-2.3 .4zM273.8 201.5l2.2 .4-2.2 .4zM276 208.8l2.3-.4v.8zM279.7 201.9l2.3-.4v.8zM293.9 201.5l2.4 .4-2.4 .4zM297.6 208.4l2.4 .4-2.4 .4zM186.3 259.3l2.3-.3v.7zM193.2 259l2.3 .3-2.3 .4zM23.3 275.3h.8l-.4 2.3z"/>
<path d="M28.5 270.3l2.3-.3v.7zM90.5 270l2.3 .3-2.3 .4zM100.4 272.7l1.9 1.3-.5 .5zM162.4 269.2l2.3-.3v.8zM172.3 270.9l1.9 1.4-2.3-.7zM201.5 274.8h.7l-.4 2.3zM215.7 272.9l2.3-.4v.8zM220.8 272.5l2.3 .4-2.3 .4zM266.5 267.9l.4 2.3h-.8zM266.1 262.8h.8l-.4 2.3zM281.5 268.6l1.8 1.4-.5 .6zM326.7 265.1l.4 2.3h-.8z"/>
<path d="M23.7 282.9l.4 2.3h-.8zM80.2 280.2l.6 2.3-.7 .1zM99.7 290.3l2-1.2-1.5 1.8zM121.3 294l.5-.5 1.4 1.9zM124.8 293.8l1.8 1.5-.6 .5zM155.9 281.7l.3 2.3h-.7zM155.5 290.4h.7l-.3 2.3zM201.8 281.7l.4 2.3h-.7zM226.7 298.8l2.4-.4v.8zM230.9 298.4l2.3 .4-2.3 .4zM248.7 281.2l.4 2.3h-.8zM248.3 290.4h.8l-.4 2.3z"/>
<path d="M272.2 297.1l2.3 .4-2.3 .4zM278.7 297.5l2.3-.4v.8zM279.8 280.2l2.3 .1-.2 .8zM290.6 290.4h.7l-.1 2.3zM302.1 290.4h.7l-.6 2.3zM310.2 281.4l2.4-.1-2.2 .9zM311.3 297.1l2.3 .4-2.3 .4zM317.7 297.5l2.3-.4v.8zM326.3 290.4h.8l-.4 2.3zM83.6 311.6l.5 .6-1.9 1.3zM88.5 306.7l2-1.4-1.4 1.9zM89.9 315.1l.6 .6-2 1.3z"/>
<path d="M92 313.1l1.9-1.4-1.4 1.9zM108.3 301.1l2.3 .1-2.2 .7zM122.2 312.8l1.9-1.3-1.4 1.9zM126 310.2l.6 .5-1.8 1.5zM162.4 313.5l2.3-.4v.8zM162.4 302.3l2.3-.4v.7zM188.6 301.9l2.3 .4-2.3 .3zM219.4 306.1l2.3-.4v.8zM230.9 305.7l2.3 .4-2.3 .4zM230.9 313.1l2.3 .4-2.3 .4zM28.5 338.8l2.3-.4v.7zM53.7 338.4l2.4 .4-2.4 .3z"/>
<path d="M56.1 338.8l2.3-.4v.7zM62 338.4l2.3 .4-2.3 .3zM107.6 327.4l.5 .6-1.9 1.4zM188.5 335.2l.4 2.4h-.7zM193.7 331.3l2.2-.4v.8zM211.6 330.9l2.3 .4-2.3 .4zM248.7 321.9l.4 2.3h-.8zM21.9 347.3l.4 2.2h-.8zM157 351.8l.4 2.3h-.8zM188.2 349.5h.7l-.4 2.3zM21.5 372.5h.8l-.4 2.3zM47.3 357.8l.4 2.3h-.8z"/>
<path d="M46.9 362h.8l-.4 2.2zM156.6 362.8h.8l-.4 2.3zM162.4 376.3l2.3-.4v.8zM191.4 375.9l2.3 .4-2.3 .4zM248.3 362.8h.8l-.4 2.3zM52.9 382.2l2.2-.4v.8zM65.3 381.8l2.2 .4-2.2 .4z"/>
</g>
<!-- layer: Text -->
<g fill="none" stroke="#000" stroke-width=".42">
<circle cx="25" cy="46.1" r="3.7"/>
<circle cx="118.6" cy="46" r="3.7"/>
<circle cx="184.4" cy="46" r="3.7"/>
<circle cx="24.7" cy="150.9" r="3.7"/>
<circle cx="161.5" cy="148.7" r="3.7"/>
<circle cx="35.2" cy="255.8" r="3.7"/>
<circle cx="161.5" cy="244" r="3.7"/>
</g>
<!-- layer: Contour -->
<g fill="#000">
<circle cx="385.5" cy="213.4" r=".25"/>
<circle cx="386.9" cy="213.4" r=".25"/>
</g>
<!-- layer: Hidden -->
<g fill="none" stroke="#fff" stroke-width=".42">
<path d="M349.6 89.4h3.9M354.9 89.4h5.5M361.8 89.4h5.5M368.7 89.4h5.5M375.6 89.4h5.5M382.5 89.4h5.5M389.4 89.4h5.5M396.3 89.4h5.5M403.2 89.4h5.5M410 89.4h5.6M416.9 89.4h5.6M423.8 89.4h5.5"/>
<path d="M430.7 89.4h5.5M437.6 89.4h4M448.3 92.6v11.8M448.3 108.5v11.7M349.6 123.4h3.9M354.9 123.4h5.5M361.8 123.4h5.5M368.7 123.4h5.5M375.6 123.4h5.5M382.5 123.4h5.5M389.4 123.4h5.5M396.3 123.4h5.5"/>
<path d="M403.2 123.4h5.5M410 123.4h5.6M416.9 123.4h5.6M423.8 123.4h5.5M430.7 123.4h5.5M437.6 123.4h4M478.8 188.6h2M481.4 188.6h2.2M484.1 188.6h2.2M486.9 188.6h2.2M489.6 188.6h2.2M492.4 188.6h2.2"/>
<path d="M495.1 188.6h2.3M497.9 188.6h2.2M500.7 188.6h2"/>
</g>
<g font-size="8.6">
<text x="227.5" y="28.7">Latihan AutoCAD</text>
<text x="22.3" y="48.8">1</text>
<text x="31.9" y="48.8">Special Screw</text>
<text x="115.9" y="48.5">2</text>
<text x="126.7" y="48.5">Nut M10</text>
<text x="181.6" y="48.5">3</text>
<text x="192.5" y="48.5">Shaft</text>
<text x="22" y="153.5">4</text>
<text x="33.4" y="153.5">Spacer</text>
<text x="159.1" y="151.4">5</text>
<text x="169.9" y="151.4">Stand Micrometer</text>
<text x="158" y="246.7">7</text>
<text x="168.8" y="246.7">Base</text>
<text x="32.6" y="258.4">6</text>
<text x="43.4" y="258.4">Clamp</text>
<text x="253.6" y="374.9">Break All Sharp Edges</text>
<text x="252.5" y="384">1x45°</text>
<text x="221.4" y="400.1">Bengkel SMK Mikael / GTC</text>
</g>
<g font-size="5">
<text x="486" y="23.8">Latihan Tambahan</text>
<text x="487" y="32">Patrisius Aditya</text>
<text x="40.6" y="66">0.5x45°</text>
<text x="200.8" y="61.5">1x45°</text>
<text x="10.2" y="70.3">0.5x45°</text>
<text x="123.4" y="70.4">M10</text>
<text x="40.1" y="77.2" transform="rotate(-40 40.1 77.2)">R4.5</text>
<text x="70.2" y="75">1x45°</text>
<text x="188.6" y="75" transform="rotate(-90 188.6 75)">∅8</text>
<text x="211.3" y="82">∅47.5</text>
<text x="75.5" y="88.9" transform="rotate(-90 75.5 88.9)">M6</text>
<text x="116.1" y="86.7" transform="rotate(-90 116.1 86.7)">14.4</text>
<text x="22" y="92.2" transform="rotate(-90 22 92.2)">∅22.5</text>
<text x="83.6" y="91.9" transform="rotate(-90 83.6 91.9)">∅14.4</text>
<text x="56.8" y="98.9">11,2</text>
<text x="140.2" y="101.3" transform="rotate(-90 140.2 101.3)">8</text>
<text x="51.3" y="107.2">22.5</text>
<text x="46.7" y="114.1">32.5</text>
<text x="43.9" y="121.4">38.5</text>
<text x="215.6" y="156.7">75</text>
<text x="49.3" y="166.5">∅10</text>
<text x="227.6" y="162.5">49</text>
<text x="36.2" y="171.3" transform="rotate(-90 36.2 171.3)">1.5</text>
<text x="167.8" y="171.5">1x45°</text>
<text x="263.8" y="185" transform="rotate(-90 263.8 185)">31</text>
<text x="288.2" y="182.8" transform="rotate(-71 288.2 182.8)">R18</text>
<text x="167.2" y="189.2" transform="rotate(-90 167.2 189.2)">22</text>
<text x="173.6" y="189.5" transform="rotate(-90 173.6 189.5)">M9</text>
<text x="219.9" y="191" transform="rotate(45 219.9 191)">14.6</text>
<text x="246" y="186.6" transform="rotate(-45 246 186.6)">26.5</text>
<text x="271.2" y="187.8" transform="rotate(-90 271.2 187.8)">25</text>
<text x="26.9" y="192.7" transform="rotate(-90 26.9 192.7)">16</text>
<text x="179.4" y="203.3" transform="rotate(-90 179.4 203.3)">11</text>
<text x="242" y="199.8" transform="rotate(-45 242 199.8)">M6</text>
<text x="276.3" y="201.4">4</text>
<text x="285.4" y="201.4">18</text>
<text x="189.8" y="204.5">18</text>
<text x="285.4" y="208.2">26</text>
<text x="93" y="210.7">2</text>
<text x="191.4" y="210.4">21</text>
<text x="234.3" y="210.4">25x45°</text>
<text x="47.6" y="217.6">∅31.8</text>
<text x="83" y="217.6">8</text>
<text x="193.5" y="217.3">26</text>
<text x="188.3" y="258.7">10</text>
<text x="265.9" y="260.4" transform="rotate(-90 265.9 260.4)">3</text>
<text x="57.7" y="269.7">70</text>
<text x="165.2" y="268.5" transform="rotate(15 165.2 268.5)">30°</text>
<text x="205.5" y="272.3">∅8</text>
<text x="285.1" y="271.7" transform="rotate(48 285.1 271.7)">R3</text>
<text x="110.3" y="281.7" transform="rotate(45 110.3 281.7)">35</text>
<text x="201.2" y="280.9" transform="rotate(-90 201.2 280.9)">5</text>
<text x="285.8" y="281.2" transform="rotate(48 285.8 281.2)">85°</text>
<text x="326.1" y="281.6" transform="rotate(-90 326.1 281.6)">30</text>
<text x="302.3" y="287.4" transform="rotate(-47 302.3 287.4)">85°</text>
<text x="83.8" y="289.5" transform="rotate(22 83.8 289.5)">135°</text>
<text x="155.3" y="289.9" transform="rotate(-90 155.3 289.9)">12</text>
<text x="248.1" y="291.3" transform="rotate(-90 248.1 291.3)">12.5</text>
<text x="23.1" y="294.1" transform="rotate(-90 23.1 294.1)">5.8</text>
<text x="228" y="298.2">7</text>
<text x="275.1" y="296.9">5</text>
<text x="314.1" y="296.9">5</text>
<text x="95.3" y="303.1" transform="rotate(-9 95.3 303.1)">R12.5</text>
<text x="174.2" y="301.7">31</text>
<text x="223.6" y="305.6">15</text>
<text x="128" y="306.8" transform="rotate(-90 128 306.8)">90°</text>
<text x="81.9" y="313.1" transform="rotate(-45 81.9 313.1)">∅12.5</text>
<text x="88.5" y="316.3" transform="rotate(-45 88.5 316.3)">∅8</text>
<text x="194.7" y="312.9">77</text>
<text x="111.6" y="323" transform="rotate(-45 111.6 323)">27.5</text>
<text x="201.1" y="330.7">22</text>
<text x="39.7" y="338.2">30</text>
<text x="58.5" y="338.2">9</text>
<text x="187.9" y="346.2" transform="rotate(-90 187.9 346.2)">18</text>
<text x="248.1" y="346.5" transform="rotate(-90 248.1 346.5)">47</text>
<text x="21.3" y="363.6" transform="rotate(-90 21.3 363.6)">30</text>
<text x="46.6" y="363" transform="rotate(-90 46.6 363)">7</text>
<text x="156.4" y="361.1" transform="rotate(-90 156.4 361.1)">15</text>
<text x="175.4" y="375.7">34</text>
<text x="57.6" y="381.6">16</text>
</g>
</svg>
